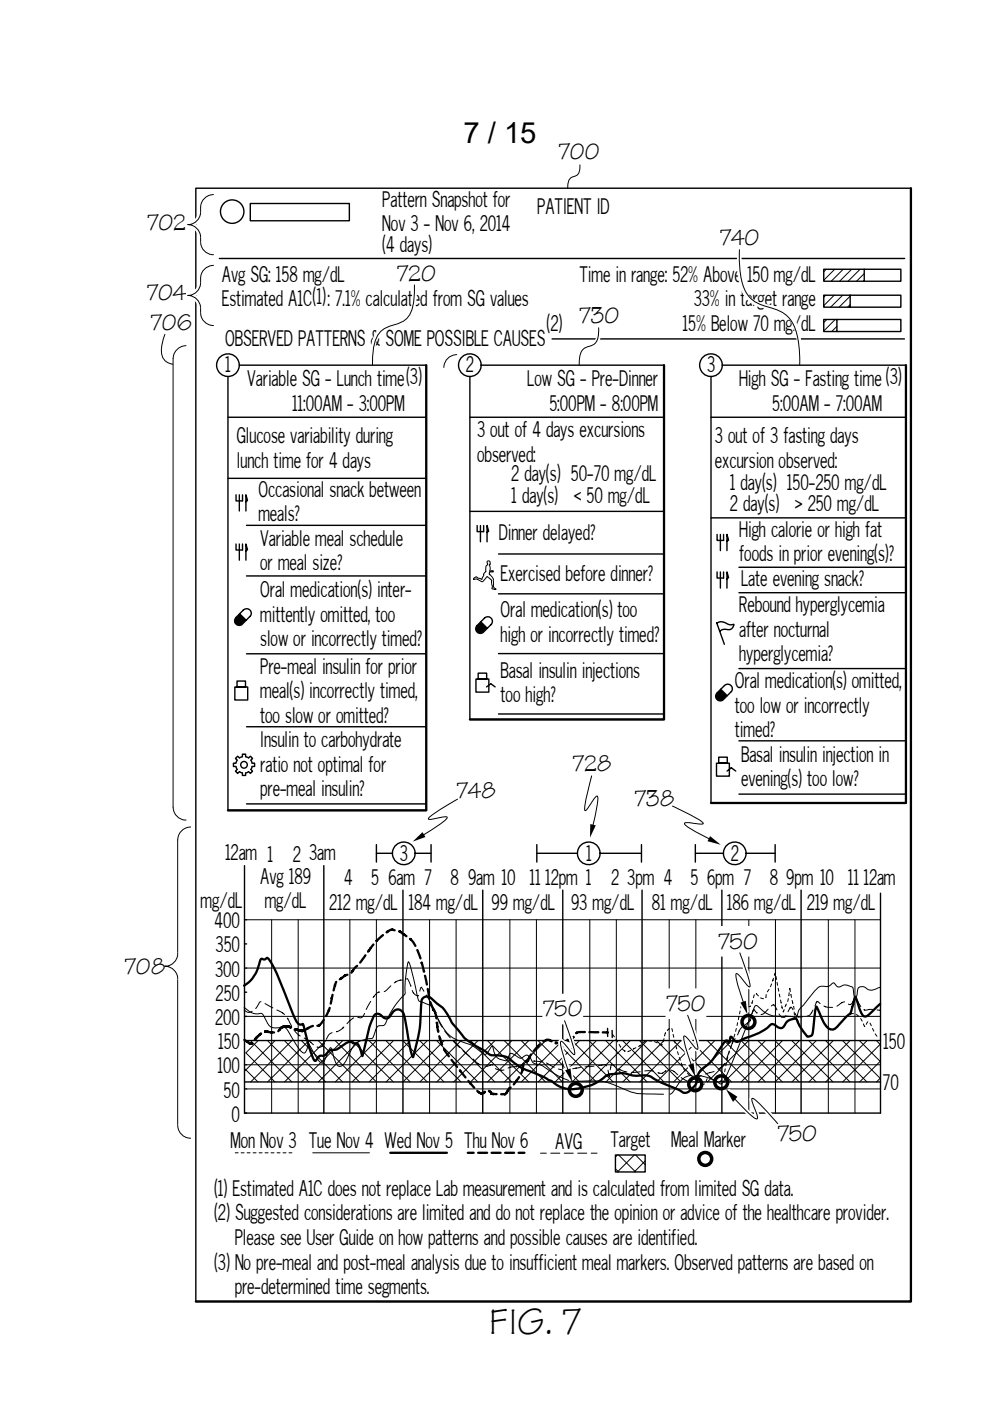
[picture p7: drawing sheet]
<svg xmlns="http://www.w3.org/2000/svg" width="210mm" height="297mm" viewBox="0 0 210 297" stroke-linecap="round" stroke-linejoin="round" font-family="sans-serif">
<g fill="none" stroke="#000" stroke-width=".3">
<path d="M41.5 39.9h151.7v236h-151.7zM46.5 54.8h145.4M53.1 43.1h21v3.7h-21zM174.7 57.1h16.4v2.5h-16.4zM183.3 57.1v2.5M48.4 77.4h42v94.4h-42zM117.1 71.9h74.7M174.7 62.6h16.4v2.5h-16.4zM174.7 67.7h16.4v2.6h-16.4zM177.5 67.7v2.6M180.3 62.6v2.5M52.3 111.4h38.1"/>
<path d="M50.8 130.1l1.4 1.4M51.6 129.3a.97 .97 0 0 1 1.4 0 .97 .97 0 0 1 0 1.4l-1.6 1.6a.97 .97 0 0 1-1.4 0 .97 .97 0 0 1 0-1.4zM52.3 122.1h38.1M52.3 138.6h38.1M49.8 145.7h2.7v2.7h-2.7zM50.3 144.4h1.8v1.3h-1.8zM52.3 154.1h38.1M52.3 170.4h38.1"/>
<circle cx="49.2" cy="44.9" r="2.49"/>
<circle cx="51.7" cy="162.2" r=".7"/>
</g>
<path d="M193.2 39.9v236h-151.7M90.4 77.4v94.4h-42.1" fill="none" stroke="#000" stroke-width=".49"/>
<g fill="none" stroke="#000" stroke-width=".21">
<path d="M175.2 57.1l-.5 .5M177 57.1l-2.3 2.3M178.8 57.1l-2.5 2.5M180.6 57.1l-2.5 2.5M182.4 57.1l-2.5 2.5M183.3 58l-1.6 1.6M175.1 62.6l-.4 .4M175.4 67.7l-.7 .7M176.9 62.6l-2.2 2.2M177.1 67.7l-2.4 2.5M177.5 69.2l-1.1 1.1M178.7 62.6l-2.5 2.5"/>
<path d="M180.3 64.6l-.5 .5M180.3 62.8l-2.3 2.3"/>
</g>
<path d="M50 131l.8-.9 1.4 1.4-.8 .8a.97 .97 0 0 1-1.3 .1 .97 .97 0 0 1-.2-1.3z" fill-rule="evenodd" fill="#000"/>
<circle cx="48.4" cy="77.4" r="2.4" fill="#fff"/>
<g fill="none" stroke="#000" stroke-width=".3">
<path d="M99.7 77.4h41.1v75.1h-41.1zM50.1 115.3v1.3h1.3v-1.3M50.1 104.9v1.3h1.3v-1.3M50.8 104.9v3.4M50.8 115.3v3.5M52.2 116.8l.3-.3-.3-1.2v3.5M52.2 106.4l.3-.3-.3-1.2v3.4M101.2 132.6l1.6-1.6a.97 .97 0 0 1 1.4 0 .97 .97 0 0 1-.1 1.4l-1.6 1.7a.98 .98 0 0 1-1.4-.1 .98 .98 0 0 1 .1-1.4zM102 131.8l1.3 1.4M101 144h2.7v2.7h-2.7zM101.4 142.7h1.8v1.3h-1.8zM50.4 160.3l.4 .4 .6-.3v-.5h.7v.5l.6 .3 .4-.4 .5 .5-.4 .4 .3 .6h.5v.7h-.5l-.3 .6 .4 .4-.5 .5-.4-.4-.6 .3v.5h-.7v-.5l-.6-.3-.4 .4-.5-.5 .4-.4-.3-.6h-.5v-.7h.5l.3-.6-.4-.4z"/>
<circle cx="48.4" cy="77.4" r="2.4"/>
</g>
<path d="M140.8 77.4v75.1h-41.1" fill="none" stroke="#000" stroke-width=".49"/>
<path d="M101.1 132.7l.9-.9 1.3 1.4a2.11 2.11 0 0 1-1.4 1.1 .98 .98 0 0 1-.9-.6 .98 .98 0 0 1 .1-1z" fill-rule="evenodd" fill="#000"/>
<circle cx="99.6" cy="77.4" r="2.4" fill="#fff"/>
<g fill="none" stroke="#000" stroke-width=".3">
<path d="M150.8 77.4h41.4v92.9h-41.4zM101.2 111.4v1.3h1.4v-1.3M101.9 111.4v3.5M103.3 112.9l.3-.3-.3-1.2v3.5M103.2 145.6l.9-.6 .9 .6M152.9 146.1l1.3 1.4M153.7 145.3a.97 .97 0 0 1 1.3 0 .97 .97 0 0 1 0 1.4l-1.6 1.6a.97 .97 0 0 1-1.3 0 .97 .97 0 0 1 0-1.4z"/>
<circle cx="99.6" cy="77.4" r="2.4"/>
</g>
<path d="M103.8 121.8h.1a2.64 2.64 0 0 1 .8 2.6l.5 .6-.9-.2 .1-.4-.1-1.3-.4-.5-.7-.3-.5 .7a.56 .56 0 0 1-.6 .4 .56 .56 0 0 1-.5-.4l-.5-.3-.7 .2 .2-.3a.39 .39 0 0 1 .3-.3 .39 .39 0 0 1 .4 .2l.9 .3 .4-1M103.9 121.9l-.2-.3 .1-.3h.7l.2-.2-.2-.1-.6 .1 .1-.7-.2-.6 .2-.1v-.3l-.1-.4-.4-.1-.2 .2 .1 .6-.3 .5v.9l-.6 .8" fill="none" stroke="#000" stroke-width=".21"/>
<path d="M192.2 77.4v92.9h-41.4" fill="none" stroke="#000" stroke-width=".49"/>
<path d="M152.9 146.1l1.3 1.4a2.29 2.29 0 0 1-1.4 1.1 .96 .96 0 0 1-1-.6 .96 .96 0 0 1 .3-1.1z" fill-rule="evenodd" fill="#000"/>
<circle cx="150.8" cy="77.4" r="2.4" fill="#fff"/>
<g fill="none" stroke="#000" stroke-width=".3">
<path d="M152.1 113.3v1.3h1.4v-1.3M152.8 113.3v3.4M154.2 114.8l.3-.3-.3-1.2v3.4M152 132l1.6 4.6M152 132.1a2.15 2.15 0 0 1 2.5 .3h1.1v.2a1.23 1.23 0 0 1-1.5 .9h-.8l-.6 .4M152.1 121.3v1.3h1.4v-1.3M152.8 121.3v3.4M154.2 122.7l.3-.2-.3-1.2v3.4M152 161.8h2.7v2.8h-2.7zM152.4 160.5h1.9v1.3h-1.9zM154.2 163.5l.9-.7 1 .7M51.9 183.5v52.5"/>
<path d="M51.9 195h.4M68.7 183.5v52.5M85.5 188.7v47.3M102.4 188.7v47.3M119.4 188.7v47.3M136.2 188.7v47.3M153.1 188.7v47.3M169.9 188.7v47.3M186.8 189.4v46.6M51.9 215.5h.4M51.9 210.4h.4M51.9 205.2h.4"/>
<path d="M51.9 200.1h.4M128.9 218v1.7M129.8 218.5l.1 1.5M51.9 230.9h.4M51.9 225.8h.4M51.9 220.6h134.9"/>
<circle cx="150.8" cy="77.4" r="2.4"/>
</g>
<g fill="none" stroke="#000" stroke-width=".21">
<path d="M52.3 195h134.5M57.6 195v41M63.2 195v41M74.2 195v41M79.8 195v41M91.1 195v41M96.7 195v41M108.1 195v41M113.8 195v41M125.1 195v41M130.7 195v41M141.9 195v41"/>
<path d="M147.6 195v41M158.8 195v41M164.5 195v41M175.7 195v41M181.3 195v41M51.8 214.1a1.2 1.2 0 0 0 1.7 .3M51.8 213.6a3.5 3.5 0 0 0 3.2 1.3l.7 .1 .6 1.1a2.48 2.48 0 0 0 1.8 1.8l1.8-.1M52.3 215.5h134.5M52.3 205.2h134.5M55.4 212.4l-.3 .1-.9 1.3M56.2 212.8l1.7 .9M58.7 214.1l1.6 1"/>
<path d="M59.9 214.7h.1M60.9 215.8l.9 1.7M61 216h.1M62.3 218.3l1.4 1.4M63.4 219.5h.1M70.4 219a1.78 1.78 0 0 0-1.2 1.3M71.5 218.7h.1M72.7 217.9h.1M72.9 217.7l-.8 .7-.7 .3M74.2 216.4h.1M75 215.8l-1.4 1.3M75.9 215.7h.1"/>
<path d="M77.3 214.9a.98 .98 0 0 1-1.4 .8M77.7 213.9h.1M78.6 212.3l-.9 1.7M79.3 211.3h.1M80.3 210.3h.1M80.5 210.3a2.12 2.12 0 0 0-1.4 1.2M82.9 209l-1.4 1.2M83.9 208.1h.1M84.9 207.8h.1M85.4 207.8l-.9 .1-.9 .5M86.3 207.5h.1M86.3 207.5l.3 .3 .5 1.3"/>
<path d="M87.1 209h.1M87.4 210a1.23 1.23 0 0 0 1.4 1M87.7 210.5h.1M88.6 211.1h.1M89 210.1l.3-.8 .6 .9M89.4 209.3h.1M90.4 211l.9 1.6M91.8 213.5l.7 1.7M92 214.2a22.2 22.2 0 0 0 3.2 5.2 19.2 19.2 0 0 0 5.1 2.4l2.4 1.7a1.99 1.99 0 0 0 1.4-1.5l.3-.1a5.3 5.3 0 0 0 1.2 2.5l1.5 .5a.45 .45 0 0 0 .5-.1 .45 .45 0 0 0 .1-.4l.2-.3a.7 .7 0 0 1 .4-.8 .7 .7 0 0 1 .9 .4l.5 .3a1.01 1.01 0 0 0 1.7-.2l.3-.1a2.01 2.01 0 0 1 1.2 1.5 1.7 1.7 0 0 0 1.4 .5l.7 .3 1 .6a11.2 11.2 0 0 0 6.5 2.6h1.8a12.7 12.7 0 0 1 7.9 1.6 10.2 10.2 0 0 0 5.8 1.1l2.7 .1M92.1 214.1a2.65 2.65 0 0 0-2-1.4l-.4-.2a1.22 1.22 0 0 1-1.2-1.4l-.1-.4a26.3 26.3 0 0 0-1.8-6.8l-.3 1.1a19.3 19.3 0 0 0-.3 5.5l-.1 .3a19.4 19.4 0 0 0-4.4 6.5l-.1 .1a1.47 1.47 0 0 0-1.8 1.3l-.2 .6a.99 .99 0 0 1-1.3 1h-.5a3.6 3.6 0 0 0-2.8 1.8l-1 1.9a3 3 0 0 1-1.8 2.1 2.04 2.04 0 0 1-1.2-1.8l-.4-1.8-.3-.4-1.3 2.7-.5 .6a1.84 1.84 0 0 1-1.2-1.2l-1.7-3.1-.1 .1a2.2 2.2 0 0 1-.8 2.1l-.3-.1a17.9 17.9 0 0 1-3.3-4.9 1 1 0 0 0-1-.5M92.9 216.1l.9 1.7M94.3 218.6l1.2 1.4"/>
<path d="M129.9 219.3l.4 .5M140.9 219.6h.1M141.1 219h.1M141.1 219l-.1 .6M141.7 218.2h.1M142 218.1l-.5 .4M142.5 218.1l.1 .6M142.8 219.3l.1 .6M155.9 219.3l-.2 .6M156.2 218.1l-.2 .6M156.5 216.8l-.2 .6M156.7 215.6h.1"/>
<path d="M156.7 215.6l-.1 .6M156.8 218.5h.1M157 214.3l-.1 .7M157.2 213.4h.1M157.3 213.1l-.2 .6M157.4 217.8l-.5 .5-.5 1.1M157.6 212.5h.1M157.6 212.6l.5 .3M158.5 216.9h.1M159.1 213.4h.1M159.1 216.4h.1M159.2 213.3h-.6"/>
<path d="M159.3 215.8l-.3 .7-.9 .7M159.5 212.6h.1M159.6 214.4h.1M159.6 212.1l-.1 .7M159.9 214.1h.1M160 210.9l-.2 .6M160.4 210.7l.5 .5M160.4 210.7h.1M160.5 214.7h.1M160.5 214.7l.1 .1M160.5 214.7l-.6-.6-.4 .8M161.3 211.6l.6 .1"/>
<path d="M161.5 215.1h.1M162.2 214.6h.1M162.4 211.4h.1M162.5 210.9l-.1 .6M162.9 214l-.9 .9-.6 .2M163.1 209.8l-.3 .5M163.6 213.3a.5 .5 0 0 1 .6-.2 .5 .5 0 0 1 .3 .5l.3 .5M163.6 208.6l-.2 .6M163.9 207.8h.1M164 213h.1M164.1 207.4l-.2 .6M164.3 206.6h.1"/>
<path d="M164.5 206.4l-.1-.1-.2 .5M164.6 207l.1 .7M164.8 208.3l.1 .6M165 209.5l.2 .7M165.2 215a.81 .81 0 0 0 .6 .7 .81 .81 0 0 0 .9-.4M165.3 210.8l.1 .6M165.6 212l.1 .6M165.7 212.6h.1M165.7 215.6h.1M165.8 213.2l.1 .7M165.8 213.6h.1M166.2 214.3h.1"/>
<path d="M166.3 214.1l-.2 .4M166.4 215.6h.1M166.6 213.1h.1M166.8 212.9l-.3 .6M167.2 211.7l-.1 .6M167.3 211.1h.1M167.4 210.5l-.1 .6M167.5 209.8v-.2l.1 .6M167.5 209.6h.1M167.6 213.7h.1M167.7 210.8h.1M167.8 210.9l.1 .6"/>
<path d="M168 212.1l.2 .6M168.1 212.6h.1M168.2 214.1l-.5-.6-.6 1M168.3 213.3l.1 .6M168.5 214.6v.6M168.7 214.9v.2a1.13 1.13 0 0 0 1.5 .5M168.7 215h.1M169.4 215.6h.1M172.1 214.7h.1M172.5 214.1l-.3 .6a1.19 1.19 0 0 1-1 .7M173.1 212.5h.1M173.4 212.3h.1"/>
<path d="M174 212.8l-.7-.5-.4 1M174.8 213.3l.8 .3h1M175.1 213.4h.1M178.6 212.5h.1M179.2 212.4l-.6 .2-1.1 .7M180.3 215l-1.3 1.1a7.2 7.2 0 0 1-2.4 2.2 2.72 2.72 0 0 1-2.2-2.2l-1.2-2.6a17 17 0 0 0-.7 4.8 1.04 1.04 0 0 1-1.3 1.4l-.8-1a4.2 4.2 0 0 1-1.2-2.3 3 3 0 0 0-3-.9 6.6 6.6 0 0 1-5.7-2.3 1.2 1.2 0 0 0-.8 1.1l-1.2 2.8a132.1 132.1 0 0 1-5.2 12.4l-.1 .2a.59 .59 0 0 1-1-.3 9.7 9.7 0 0 0-6.3-1.3 5.5 5.5 0 0 0-2.7 2.8l-.7 .9-.4 .2M180.4 213h.1M180.9 212.4h.1M181 214.9h-.6M181.2 211.8l-.3 .6a.6 .6 0 0 1-1 .5M181.6 215.1l.5 .4M181.6 211.7h.1"/>
<path d="M181.7 211.8h.1M181.7 211.7l.9 1.7M182.5 216l.4 .5M183.1 217.1l.3 .5M183.3 214.1h.1M183.3 217.6h.1M184.1 216.6l-.4 .6M184.3 214h.1M184.5 216.9l.3 .6M185.1 218.1l.2 .5M185.1 214l-1.5 .2-.4-.1M185.6 219.2l.4 .5"/>
<path d="M186 214.1l.7 .1M186.7 214.2h.1M186.7 209.4h-.4a2.05 2.05 0 0 1-2.9-.1l-1-.1-.3 .2-.4 1.9a.27 .27 0 0 1-.4 .1 .27 .27 0 0 1-.2-.3v-.4a1.54 1.54 0 0 0-.4-1.5 2.54 2.54 0 0 0-2.8 .1l-.4-.2-.5-.7-.5 .1a1.69 1.69 0 0 1-2 .6l-.9 .2-3 3.6a4.1 4.1 0 0 0-1.7 2.9l-.2 .2-.1-.2M52.3 230.9h134.5M52.3 225.8h134.5M64.5 220.1l.7 .3 1.3 1.1M64.9 220.3h.1M65 220.3h.1M65.9 221h.1M67.3 222h.1M67.7 222h.1M68.4 221.7h.1"/>
<path d="M68.8 221.2l-.3 .5a1.12 1.12 0 0 1-1.2 .3M96.1 220.8l1.4 1.3M98.2 222.8l1.4 1.2M98.8 223.4h.1M100.4 224.6h.1M100.4 224.6l1.4 1.2M101.4 225.5h.1M103.3 226h.1M104.1 225.8h.1M104.5 225.7h.1M104.5 225.8l-.1-.1-1.1 .3h-.5M105.1 226.6a2.36 2.36 0 0 0 1.8 .3"/>
<path d="M106.3 226.9h.1M108.3 226.2h.1M109.5 226.1h.1M109.6 226.1h.1M109.6 226.2h-1.2l-.6 .3M110.5 226h.1M111.1 225.5h.1M111.8 225.1h.1M112.1 225l-.6 .2-1 .8M113.1 225l1.9 .1M113.3 224.9h.1M115.9 225.4l1.7 .9"/>
<path d="M116.8 225.9h.1M118.4 226.6l.9 .2h1M119.5 226.8h.1M122.2 226.5h.1M123.1 226.3l-1.8 .3M126 226l-1.9 .2M126.9 225.9l.7-.1a.71 .71 0 0 1 1.1 .2M127.6 225.8h.1M128.4 225.7h.1M128.9 226.9l.3 1.3 .1-.5M129.1 227.7h.1M129.2 228.2h.1"/>
<path d="M129.5 226.3h.1M129.7 225.7h.1M130.4 226.1l-.6-.4-.4 1.1M130.6 220.4l.4 .5M131.2 226.6l.9 .5 .9 .2M131.3 221.4l.3 .5M131.5 226.8h.1M131.6 221.9h.1M131.6 221.9v.1M132 222.5l.5 .4M132.5 222.8h.1M132.6 227.2h.1"/>
<path d="M133.3 222.9h.1M133.8 222.7l-.6 .3M134.3 227.3h.1M134.4 222.3h.1M134.9 222.1l-.6 .3M135.7 221.7h.1M135.8 227.2l-1.9 .2M136 221.5l-.6 .4M136.6 220.8h.1M136.8 227.1h1.8M136.9 220.7l-.5 .4M137.6 220.7h.6"/>
<path d="M138.8 220.9l.6 .2M139.7 227.5h.1M140.3 221.6h.1M140.4 221.4l-.2 .2-.3-.2M140.5 227.5h.1M140.8 220.2l-.1 .6M141.2 227h.1M141.3 227l-.1 .1a1.27 1.27 0 0 1-1.7 .3M142.2 226.9l.6 .2 .9 .8M143 227.2h.1M143 220.5l.2 .7M143.4 221.8l.1 .6"/>
<path d="M143.5 222.2h.1M143.7 223l.2 .6M144.1 224.2l.2 .6M144.5 228.5l1 .6 .7 .2M144.5 225.4l.2 .6M145 226.6l.3 .5M145.8 227.5l.5 .5M146 229.2h.1M146.7 228.4l.5 .4M147.7 229.2l.5 .3M147.9 228.4h.1M148.8 228l-1.8 .9"/>
<path d="M149.4 229.8h-.6M150 228.7l-.3 .6M150.4 228.3l.5 .5M150.4 228.3h.1M150.6 227.4h.1M151.3 229.2l.6 .2M151.5 227.2l-1.9 .5M151.7 229.3h.1M151.9 229.4h.1M152.8 226.3h.1M152.8 229.2h.1M153.1 229l-.5 .3"/>
<path d="M153.6 227.8l-.2 .7M153.6 225.6h.1M153.7 225.5l-1.4 1.2M153.8 226.6l-.1 .6M154.1 225.4l-.2 .6M154.2 224.7h.1M154.3 224h.1M154.4 224.1l-.2 .6M154.7 222.8l-.6 1.8M154.7 222.9l-.2 .6M155.1 221.7l-.2 .6M155.3 221.2h.1"/>
<path d="M155.5 220.5l-.2 .6M155.9 220.2l-.9 1.7"/>
</g>
<g fill="none" stroke="#000" stroke-width=".49">
<path d="M79.9 199.4h.1M81.2 198.3l-1.4 1.2M82.1 197.6h.1M83.2 197.1h.1M83.7 197.3a1.46 1.46 0 0 0-1.7 .4M84.6 197.5l1.6 1M84.9 197.5h.1M85.7 198.1h.1M87 199l.6 .7 .5 .9M87.1 199.1h.1M51.8 209a8.2 8.2 0 0 0 3.5-5.6l.3-.1a.78 .78 0 0 0 1.1-.2l.6 .6a80.7 80.7 0 0 1 5 11.6l.3 .8a1.25 1.25 0 0 0 1.4 1.1l.2-.1 .2 .4a39.9 39.9 0 0 0 2.3 7.3l.3 .1 .2-.2a1.2 1.2 0 0 1 1.5-.9l1-.9a1.38 1.38 0 0 1 1.4-.3l1.2-.7a2.84 2.84 0 0 1 2.2-1l.5 .3h.7a5.6 5.6 0 0 1 1.1 2.6l.1 .1 .4-1.5a27.5 27.5 0 0 1 1.9-6.8 1 1 0 0 1 .9-.7 1 1 0 0 1 .9 .6 1.06 1.06 0 0 0 1.1 .4 1.06 1.06 0 0 0 .8-.7 1.42 1.42 0 0 1 2.4-.7l.3 .4 .2 .9 .5 2.7a21.6 21.6 0 0 0 1.3 5.6 37.3 37.3 0 0 0 1.8-11.7 1.21 1.21 0 0 1 .8-1.1 1.21 1.21 0 0 1 1.4 .4l1.1 1.1a9 9 0 0 1 3.2 4.1l1.4 1.7a13.4 13.4 0 0 0 5.6 4.3l.6 .4a1.91 1.91 0 0 0 1.8 .4 4.7 4.7 0 0 1 3.9 1.8 19 19 0 0 0 5.3 2.5l2.5 1.2a6.3 6.3 0 0 0 6.5 1.4 11.3 11.3 0 0 0 5.3-2.6l1.8-.3a6.5 6.5 0 0 1 3.7 .3l1 .1a4 4 0 0 1 3.5 .7l2.8 1.3a9 9 0 0 1 3.2 1.5 1.84 1.84 0 0 0 2.1-.9 2.87 2.87 0 0 0 1.1-2.5 4.2 4.2 0 0 1 2.2-2.5 24.6 24.6 0 0 0 3.4-4.6l.3-.4a.49 .49 0 0 1 .7 .4l.3-1.2 .2-.1 .2 .3a1.04 1.04 0 0 0 .8 .8 1.04 1.04 0 0 0 1.1-.4l.8-.4a13 13 0 0 0 5.7-3l.5 .1 .8 .6a.94 .94 0 0 0 1.5-.6 2.49 2.49 0 0 1 2.1-1.2h.2a11.4 11.4 0 0 0 2.6 3.8l.2-.1a.95 .95 0 0 0 .9-1.2l.4-4 .2-1.1 .8 1.5a5.4 5.4 0 0 0 2.3 3.3l.3 .1 .7-.3 1.1-1.1a6 6 0 0 1 2.1-2M54.4 219.9h.1"/>
<path d="M54.7 219.7h.1M55 219.4h.1M55.2 219.2h.1M55.4 219.1l-1.4 1.3M56.2 218.7l1.9 .2M56.3 218.7h.1M56.5 218.7h.1M56.7 218.7h.1M56.9 218.8h.1M57.4 218.8h.1M57.7 218.9h.1M59.3 218.3h.1"/>
<path d="M59.5 218h.1M59.6 217.9h.1M59.9 217.8l-.9 .8M59.9 217.8h.1M60 217.7h.1M60.1 217.7h.1M60.3 217.6h.1M60.5 217.6h.1M60.6 217.6h.1M60.7 217.6h.1M60.7 217.6l-.8 .2M60.7 217.6l1 .2"/>
<path d="M60.9 217.6h.1M61.1 217.6h.1M61.2 217.6h.1M61.4 217.7h.1M61.6 217.8h.1M62.6 218.2l1.2 .4 .7-.1M62.7 218.2h.1M63.1 218.3h.1M63.3 218.4h.1M63.5 218.5h.1M63.6 218.5h.1M63.8 218.5h.1"/>
<path d="M63.9 218.5h.1M64 218.6h.1M64.1 218.6h.1M64.2 218.5h.1M64.3 218.5h.1M64.4 218.5h.1M65.3 218h.1M66.4 217.5l-1.7 .9M67.7 217.4h.1M68.7 216.3l-.3 .3a1.21 1.21 0 0 1-1.1 .9M69.7 214.2h.1M69.9 213.7l-.8 1.7"/>
<path d="M70.4 211.6h.1M70.5 210.9l-.4 1.9M71 208.8h.1M71.3 208.2l-.5 1.8M72.4 207.3h.1M73.2 206.8h.1M73.7 206.7l-.5 .1-1.1 .8M74.8 205.8h.1M75.8 204.8l-.5 .4-.8 1M77.5 202.5l-1.1 1.6M78.2 201.5h.1M79.2 200.3l-1.1 1.5"/>
<path d="M88.5 201.4l.7 1.8M89.4 204.1h.1M89.5 204.1l.4 1.8M89.9 205.9h.1M90.1 206.9l.4 1.8M90.7 209.7l.3 1.9M91.3 212.5l.7 1.7M91.9 214.1h.1M92 214.2h.1M92.1 214.1l.5 1.8M92.3 214.7h.1M92.5 215.4h.1"/>
<path d="M92.7 216.9h.1M92.7 216.9l.3 1.9M92.7 217.7h.1M92.9 218.5h.1M93.2 219.7l.6 1.8M121.6 219.9h.1M121.6 219.8v.1a1.08 1.08 0 0 1-.7 .9l-.6-.4M122.3 218.9h.1M124.1 218.8l-1.5 .1-.4 .2M125 218.8l1.9 .1M127.8 218.9h1.1M128.8 218.9h.1"/>
<path d="M186.7 212.8l-1.3 1.3a3.4 3.4 0 0 1-2.1 1.4l-.2-.1a10.5 10.5 0 0 1-1.6-3.9l-.1-.2-.2 .3-.3 1.5-.6 1.9M51.8 220.5l1.3 .8 .3-.1M52.4 220.9h.1M52.8 221.1h.1M53 221.2h.1M53.2 221.3h.1M53.4 221.2h.1M54.2 220.2h.1M93.3 220.2h.1M93.6 221h.1M94.2 222.4l1 1.6M94.4 222.7h.1"/>
<path d="M95.8 224.7l1.2 1.5M97.5 227l1.2 1.4M97.6 227h.1M99.3 229.2l1.3 1.4M99.7 229.7h.1M101.2 231.3a.97 .97 0 0 0 1.7 .2M101.6 231.6h.1M101.9 231.8h.1M102.1 231.8h.1M102.3 231.8h.1M102.5 231.7h.1M102.8 231.5h.1"/>
<path d="M103.7 231.3h.1M103.7 231.3l.4 .4a.48 .48 0 0 0 .8 .3h.4M104 231.5h.1M104.1 231.7h.1M104.2 231.8h.1M104.6 231.9h.1M107.1 232h.1M107.5 231.6h.1M107.7 231.2h.1M108 230.8h.1M108.3 230.6l-1.1 1.3-.9 .1M109.5 229.1h.1"/>
<path d="M110.1 228.4l-1.1 1.5M110.8 226.7h.1M110.9 226h.1M111 225.7l-.1 1-.3 .9M111.7 225h.1M112 224.7h.1M112.3 224.1h.1M112.7 223.6l-.7 1.2-.4 .3M114 221.9h.1M114.5 221.4l-1.3 1.4M115.8 220.5h.1M116.7 220.6h.1"/>
<path d="M117 220.8l-.9-.4-.8 .4M117.9 221.1h.1M119 221.1h.1M119.5 220.7h.1M119.5 220.7a.97 .97 0 0 1-1.3 .4h-.4M120.6 220.6h.1M121.1 220.7h.1"/>
</g>
<circle cx="85.6" cy="180.9" r="2.4" fill="#fff"/>
<circle cx="85.6" cy="180.9" r="2.4" fill="none" stroke="#000" stroke-width=".3"/>
<circle cx="124.9" cy="180.9" r="2.41" fill="#fff"/>
<g fill="none" stroke="#000" stroke-width=".3">
<path d="M79.8 179.1v3.7M91.4 179.1v3.7M79.8 180.9h3.4M88 180.9h3.4"/>
<circle cx="124.9" cy="180.9" r="2.41"/>
</g>
<circle cx="155.9" cy="180.9" r="2.4" fill="#fff"/>
<g fill="none" stroke="#000" stroke-width=".3">
<path d="M48.4 88.5h42M99.7 88.5h41.1M150.8 88.5h41.4M48.4 101.4h42M99.7 108.4h41.1M105.7 117.5h35.1M150.8 109.8h41.4M105.7 125.9h35.1M105.7 138.6h35.1M156.7 120.3h35.5M156.7 125.7h35.5M105.7 151.4h35.1"/>
<path d="M156.7 141.7h35.5M156.7 157.1h35.5M113.9 179.1v3.7M136.1 179.1v3.7M147.5 179.1v3.7M156.7 168.4h35.5M164.4 179.1v3.7M113.9 180.9h8.6M127.3 180.9h8.8M147.5 180.9h5.9M158.3 180.9h6.1M51.9 229.4h134.9"/>
<path d="M130.5 244.9h6.3v3.6h-6.3z"/>
<circle cx="155.9" cy="180.9" r="2.4"/>
</g>
<g fill="none" stroke="#000" stroke-width=".21">
<path d="M35 70.9l-.3 .9a4.9 4.9 0 0 0 .2 4.5l.6 .5 1.1 .4M39.5 73.3a2.79 2.79 0 0 0-2.8 2.7v95.1a2.75 2.75 0 0 0 2.8 2.8M52 226.7l2.7 2.7M53.1 220.6l8.8 8.8M54.8 220.6l-2.6 2.6 6.1 6.2M56.7 220.6l8.8 8.8M58.4 220.6l-6.4 6.4M60.3 220.6l8.8 8.8M61.9 220.6l-8.7 8.8M63.9 220.6l8.8 8.8M65.5 220.6l-8.7 8.8M67.5 220.6l8.7 8.8"/>
<path d="M69.1 220.6l-8.8 8.8M71.1 220.6l8.7 8.8M72.7 220.6l-8.8 8.8M74.7 220.6l8.7 8.8M76.3 220.6l-8.8 8.8M78.2 220.6l8.8 8.8M79.9 220.6l-8.8 8.8M81.8 220.6l8.8 8.8M83.5 220.6l-8.8 8.8M85.4 220.6l8.8 8.8M87.1 220.6l-8.8 8.8M89 220.6l8.8 8.8"/>
<path d="M90.6 220.6l-8.7 8.8M92.6 220.6l8.8 8.8M94.2 220.6l-8.7 8.8M96.2 220.6l8.8 8.8M97.8 220.6l-8.7 8.8M99.8 220.6l8.7 8.8M101.4 220.6l-8.8 8.8M103.4 220.6l8.7 8.8M105 220.6l-8.8 8.8M106.9 220.6l8.8 8.8M108.6 220.6l-8.8 8.8M110.5 220.6l8.8 8.8"/>
<path d="M112.2 220.6l-8.8 8.8M114.1 220.6l8.8 8.8M115.8 220.6l-8.8 8.8M117.7 220.6l8.8 8.8M119.3 220.6l-8.7 8.8M121.3 220.6l8.7 8.8M122.9 220.6l-8.7 8.8M124.9 220.6l8.7 8.8M126.5 220.6l-8.7 8.8M128.5 220.6l8.7 8.8M130.1 220.6l-8.8 8.8M132.1 220.6l8.7 8.8"/>
<path d="M133.7 220.6l-8.8 8.8M135.6 220.6l8.8 8.8M137.3 220.6l-8.8 8.8M139.2 220.6l8.8 8.8M140.9 220.6l-8.8 8.8M142.8 220.6l8.8 8.8M144.5 220.6l-8.8 8.8M146.4 220.6l8.8 8.8M148 220.6l-8.7 8.8M150 220.6l8.8 8.8M151.6 220.6l-8.7 8.8M153.6 220.6l8.7 8.8"/>
<path d="M155.2 220.6l-8.8 8.8M157.2 220.6l8.7 8.8M158.8 220.6l-8.8 8.8M160.8 220.6l8.7 8.8M162.4 220.6l-8.8 8.8M164.3 220.6l8.8 8.8M166 220.6l-8.8 8.8M167.9 220.6l8.8 8.8M169.6 220.6l-8.8 8.8M171.5 220.6l8.8 8.8M173.1 220.6l-8.7 8.8M175.1 220.6l8.8 8.8"/>
<path d="M176.7 220.6l-8.7 8.8M178.7 220.6l8.1 8.1M180.3 220.6l-8.7 8.8M182.3 220.6l4.5 4.5M183.9 220.6l-8.8 8.8M185.9 220.6l.9 .9M186.8 224.9l-4.5 4.5M186.8 221.4l-8.1 8M186.8 228.5l-.9 .9M49.9 244.4h.6M51.1 244.4h.7M52.4 244.4h.6"/>
<path d="M53.7 244.4h.6M55 244.4h.6M56.2 244.4h.7M57.5 244.4h.6M58.8 244.4h.6M60 244.4h.7M61.3 244.4h.6M66.3 244.4h12.1M114.6 244.5h1.3M116.8 244.5h1.9M119.7 244.5h1.9M122.5 244.5h1.9"/>
<path d="M125.4 244.5h1.2M130.5 247.8l.7 .7M131 244.9l-.5 .4M131.2 244.9l3.6 3.6M134.5 244.9l-3.5 3.6M134.8 244.9l2 2M136.8 246.2l-2.3 2.3"/>
</g>
<path d="M82.8 244.4h12M99.2 244.4h1.3M101.4 244.4h1.9M104.3 244.4h1.9M107.1 244.4h1.9M110 244.4h1.2" fill="none" stroke="#000" stroke-width=".49"/>
<circle cx="149.6" cy="245.7" r="1.37" fill="none" stroke="#000" stroke-width=".74"/>
<path d="M94.4 75.9a3.2 3.2 0 0 1 2.5-1.2v.9a2.3 2.3 0 0 0-2.3 2.3h-.9a3.1 3.1 0 0 1 .7-2z" fill="#fff"/>
<path d="M94.4 75.9a3.2 3.2 0 0 1 2.5-1.2v.9a2.3 2.3 0 0 0-2.3 2.3h-.9a3.1 3.1 0 0 1 .7-2z" fill="none" stroke="#fff" stroke-width=".21"/>
<path d="M96.9 75.2a2.78 2.78 0 0 0-2.8 2.7M97.1 169.4l-3.5 2.1a7.7 7.7 0 0 0-2.7 2.1l.7 .1 2.8-.5h.4l.1 .2a21.9 21.9 0 0 1-5.8 4l-.4 .3M125.5 164.5l-.5 2.1a17.2 17.2 0 0 0-.9 5.3l.4-.3 .6-.8a5.2 5.2 0 0 1 1.6-2 7.3 7.3 0 0 1-.4 3.6l-.8 3.8M142.6 170.9l3.6 1.8a7.6 7.6 0 0 1 3 1.9l-.4 .1-1.1-.1a3.8 3.8 0 0 0-2.5 0 12.1 12.1 0 0 0 4.4 2.8l2 1.1" fill="none" stroke="#000" stroke-width=".21"/>
<path d="M87.5 178.4l2.1-2 .6 1.1zM125.2 174.7l1.2 .3-1.3 2.6zM150.6 177.3l2.3 1.8-2.8-.7z" fill="#000"/>
<path d="M87.5 61.2h.8a10.5 10.5 0 0 1-1.4 6.5 7.1 7.1 0 0 1-4.1 1.7 4 4 0 0 0-3.2 3.8l-.3 3.3h-.7a10.3 10.3 0 0 1 1.6-6.5 7.5 7.5 0 0 1 4.2-1.7 3.8 3.8 0 0 0 3-3.8z" fill="#fff"/>
<path d="M87.5 61.2h.8a10.5 10.5 0 0 1-1.4 6.5 7.1 7.1 0 0 1-4.1 1.7 4 4 0 0 0-3.2 3.8l-.3 3.3h-.7a10.3 10.3 0 0 1 1.6-6.5 7.5 7.5 0 0 1 4.2-1.7 3.8 3.8 0 0 0 3-3.8z" fill="none" stroke="#fff" stroke-width=".21"/>
<path d="M87.9 60.4a11.2 11.2 0 0 1-1.3 6.8 6.6 6.6 0 0 1-3.7 1.9 4.8 4.8 0 0 0-3.6 4.4l-.3 3.9" fill="none" stroke="#000" stroke-width=".21"/>
<path d="M126.6 69.8h.8a4 4 0 0 1-1.2 3.6l-.9 .3a2.06 2.06 0 0 0-2.1 2.5v.8h-.7a4 4 0 0 1 1.2-3.6l1-.3a1.98 1.98 0 0 0 1.9-2.4z" fill="#fff"/>
<path d="M126.6 69.8h.8a4 4 0 0 1-1.2 3.6l-.9 .3a2.06 2.06 0 0 0-2.1 2.5v.8h-.7a4 4 0 0 1 1.2-3.6l1-.3a1.98 1.98 0 0 0 1.9-2.4z" fill="none" stroke="#fff" stroke-width=".21"/>
<path d="M127 69.5a3.6 3.6 0 0 1-1.3 3.7l-.4 .1a2.5 2.5 0 0 0-2.3 2.4l-.1 1.7" fill="none" stroke="#000" stroke-width=".21"/>
<path d="M156.4 54h.8a15.7 15.7 0 0 0 1.5 8.5 6.5 6.5 0 0 0 4.7 2.3 7 7 0 0 1 6.3 6.5l.3 2.2v2.6l-.7 .1a15.2 15.2 0 0 0-1.6-8.2 6.4 6.4 0 0 0-4.5-2.5l-.8-.1a6.1 6.1 0 0 1-5.5-5.2l-.5-3.5z" fill="#fff"/>
<path d="M156.4 54h.8a15.7 15.7 0 0 0 1.5 8.5 6.5 6.5 0 0 0 4.7 2.3 7 7 0 0 1 6.3 6.5l.3 2.2v2.6l-.7 .1a15.2 15.2 0 0 0-1.6-8.2 6.4 6.4 0 0 0-4.5-2.5l-.8-.1a6.1 6.1 0 0 1-5.5-5.2l-.5-3.5z" fill="none" stroke="#fff" stroke-width=".21"/>
<path d="M156.8 52.9a19.1 19.1 0 0 0 1.3 8.8 6.7 6.7 0 0 0 4.9 3.4 7.1 7.1 0 0 1 6 5.8 25.4 25.4 0 0 1 .6 6.4" fill="none" stroke="#000" stroke-width=".21"/>
<path d="M39.8 62.2a3.2 3.2 0 0 1 3.2 3.2h-.9a2.3 2.3 0 0 0-2.3-2.3z" fill="#fff"/>
<path d="M39.8 62.2a3.2 3.2 0 0 1 3.2 3.2h-.9a2.3 2.3 0 0 0-2.3-2.3z" fill="none" stroke="#fff" stroke-width=".21"/>
<path d="M39.8 62.2a2.31 2.31 0 0 0 2.3-2.3h.9a3.2 3.2 0 0 1-3.2 3.2z" fill="#fff"/>
<path d="M39.8 62.2a2.31 2.31 0 0 0 2.3-2.3h.9a3.2 3.2 0 0 1-3.2 3.2z" fill="none" stroke="#fff" stroke-width=".21"/>
<path d="M42.6 59.9a2.71 2.71 0 0 1-2.8 2.7 2.74 2.74 0 0 1 2.8 2.8" fill="none" stroke="#000" stroke-width=".21"/>
<path d="M42.1 59h.9v.9h-.9z" fill="#fff"/>
<path d="M42.1 59h.9v.9h-.9z" fill="none" stroke="#fff" stroke-width=".21"/>
<path d="M43.3 56.5a3.2 3.2 0 0 1 2-.7v.9a2.27 2.27 0 0 0-2.3 2.3h-.9a3.1 3.1 0 0 1 1.2-2.5z" fill="#fff"/>
<path d="M43.3 56.5a3.2 3.2 0 0 1 2-.7v.9a2.27 2.27 0 0 0-2.3 2.3h-.9a3.1 3.1 0 0 1 1.2-2.5z" fill="none" stroke="#fff" stroke-width=".21"/>
<path d="M45.3 56.3a2.91 2.91 0 0 0-2.7 3.6" fill="none" stroke="#000" stroke-width=".21"/>
<path d="M42.1 66.3h.9a2.27 2.27 0 0 0 2.3 2.3v.9a3.2 3.2 0 0 1-3.2-3.2z" fill="#fff"/>
<path d="M42.1 66.3h.9a2.27 2.27 0 0 0 2.3 2.3v.9a3.2 3.2 0 0 1-3.2-3.2z" fill="none" stroke="#fff" stroke-width=".21"/>
<path d="M42.6 66.3a2.74 2.74 0 0 0 2.7 2.7" fill="none" stroke="#000" stroke-width=".21"/>
<path d="M42.1 65.4h.9v.9h-.9z" fill="#fff"/>
<path d="M42.1 65.4h.9v.9h-.9z" fill="none" stroke="#fff" stroke-width=".21"/>
<path d="M42.6 65.4v.9" fill="none" stroke="#000" stroke-width=".21"/>
<path d="M39.8 47.2a3.2 3.2 0 0 1 3.2 3.2h-.9a2.31 2.31 0 0 0-2.3-2.3z" fill="#fff"/>
<path d="M39.8 47.2a3.2 3.2 0 0 1 3.2 3.2h-.9a2.31 2.31 0 0 0-2.3-2.3z" fill="none" stroke="#fff" stroke-width=".21"/>
<path d="M39.8 47.2a2.27 2.27 0 0 0 2.3-2.3h.9a3.2 3.2 0 0 1-3.2 3.2z" fill="#fff"/>
<path d="M39.8 47.2a2.27 2.27 0 0 0 2.3-2.3h.9a3.2 3.2 0 0 1-3.2 3.2z" fill="none" stroke="#fff" stroke-width=".21"/>
<path d="M42.6 44.9a2.7 2.7 0 0 1-2.8 2.7 2.77 2.77 0 0 1 2.8 2.8" fill="none" stroke="#000" stroke-width=".21"/>
<path d="M42.1 44h.9v.9h-.9z" fill="#fff"/>
<path d="M42.1 44h.9v.9h-.9z" fill="none" stroke="#fff" stroke-width=".21"/>
<path d="M43.2 41.5a3.3 3.3 0 0 1 2.1-.7v.9a2.27 2.27 0 0 0-2.3 2.3h-.9a3.1 3.1 0 0 1 1.1-2.5z" fill="#fff"/>
<path d="M43.2 41.5a3.3 3.3 0 0 1 2.1-.7v.9a2.27 2.27 0 0 0-2.3 2.3h-.9a3.1 3.1 0 0 1 1.1-2.5z" fill="none" stroke="#fff" stroke-width=".21"/>
<path d="M45.3 41.2a2.93 2.93 0 0 0-2.7 3.7" fill="none" stroke="#000" stroke-width=".21"/>
<path d="M42.1 51.3h.9a2.26 2.26 0 0 0 2.3 2.3v.8a3.1 3.1 0 0 1-3.2-3.1z" fill="#fff"/>
<path d="M42.1 51.3h.9a2.26 2.26 0 0 0 2.3 2.3v.8a3.1 3.1 0 0 1-3.2-3.1z" fill="none" stroke="#fff" stroke-width=".21"/>
<path d="M42.6 51.3a2.71 2.71 0 0 0 2.7 2.7" fill="none" stroke="#000" stroke-width=".21"/>
<path d="M42.1 50.4h.9v.8h-.9z" fill="#fff"/>
<path d="M42.1 50.4h.9v.8h-.9z" fill="none" stroke="#fff" stroke-width=".21"/>
<path d="M42.6 50.4v.8" fill="none" stroke="#000" stroke-width=".21"/>
<path d="M37.2 178.1h.9v24h-.9z" fill="#fff"/>
<path d="M37.2 178.1h.9v24h-.9z" fill="none" stroke="#fff" stroke-width=".21"/>
<path d="M37.2 207.6h.9v31h-.9z" fill="#fff"/>
<path d="M37.2 207.6h.9v31h-.9z" fill="none" stroke="#fff" stroke-width=".21"/>
<path d="M38 176a3.2 3.2 0 0 1 2.4-1.1v.9a2.31 2.31 0 0 0-2.3 2.3h-.9a3.3 3.3 0 0 1 .8-2.1z" fill="#fff"/>
<path d="M38 176a3.2 3.2 0 0 1 2.4-1.1v.9a2.31 2.31 0 0 0-2.3 2.3h-.9a3.3 3.3 0 0 1 .8-2.1z" fill="none" stroke="#fff" stroke-width=".21"/>
<path d="M40.4 175.3a2.81 2.81 0 0 0-2.7 2.8v24M37.7 207.6v31" fill="none" stroke="#000" stroke-width=".21"/>
<path d="M35 204.4a3.2 3.2 0 0 1 3.1 3.2h-.9a2.27 2.27 0 0 0-2.2-2.3z" fill="#fff"/>
<path d="M35 204.4a3.2 3.2 0 0 1 3.1 3.2h-.9a2.27 2.27 0 0 0-2.2-2.3z" fill="none" stroke="#fff" stroke-width=".21"/>
<path d="M35 204.4a2.24 2.24 0 0 0 2.2-2.3h.9a3.1 3.1 0 0 1-3.1 3.2z" fill="#fff"/>
<path d="M35 204.4a2.24 2.24 0 0 0 2.2-2.3h.9a3.1 3.1 0 0 1-3.1 3.2z" fill="none" stroke="#fff" stroke-width=".21"/>
<path d="M37.7 202.1a2.68 2.68 0 0 1-2.7 2.7 2.74 2.74 0 0 1 2.7 2.8" fill="none" stroke="#000" stroke-width=".21"/>
<path d="M37.2 238.6h.9a2.31 2.31 0 0 0 2.3 2.3v.9a3.2 3.2 0 0 1-3.2-3.2z" fill="#fff"/>
<path d="M37.2 238.6h.9a2.31 2.31 0 0 0 2.3 2.3v.9a3.2 3.2 0 0 1-3.2-3.2z" fill="none" stroke="#fff" stroke-width=".21"/>
<path d="M123 35a1.96 1.96 0 0 1-1.6 2.5 2.01 2.01 0 0 0-1 2.4M37.7 238.6a2.77 2.77 0 0 0 2.7 2.7" fill="none" stroke="#000" stroke-width=".21"/>
<path d="M51.9 236h134.9" fill="none" stroke="#000" stroke-width=".3"/>
<g fill="none" stroke="#000" stroke-width=".74">
<circle cx="158.7" cy="216.7" r="1.37"/>
<circle cx="122.1" cy="231.1" r="1.37"/>
<circle cx="147.5" cy="229.9" r="1.37"/>
<circle cx="153" cy="229.5" r="1.37"/>
</g>
<path d="M141.3 209.7h8.4v6.2h-8.4z" fill="#fff"/>
<path d="M141.3 209.7h8.4v6.2h-8.4z" fill="none" stroke="#fff" stroke-width=".21"/>
<path d="M145.4 225.6l2.1-.7 .3 2.9-.9 .3z" fill-rule="evenodd" fill="#fff"/>
<path d="M145.5 215.4l.7-.3 1.4 4.1a6.1 6.1 0 0 1 .7 3.5 1.13 1.13 0 0 1-1.4-.6l-1.8-2.1 .1-.4 .1 .4-.2-.3 .3 .2a33.1 33.1 0 0 0 2 6.9l-.7 .3-1.2-3.6a12.3 12.3 0 0 1-.9-3.8l.2-.3a1.11 1.11 0 0 1 1.4 .7l1.8 2-.1 .4-.1-.4 .2 .4-.3-.2-.6-2.2z" fill="#fff"/>
<path d="M145.5 215.4l.7-.3 1.4 4.1a6.1 6.1 0 0 1 .7 3.5 1.13 1.13 0 0 1-1.4-.6l-1.8-2.1 .1-.4 .1 .4-.2-.3 .3 .2a33.1 33.1 0 0 0 2 6.9l-.7 .3-1.2-3.6a12.3 12.3 0 0 1-.9-3.8l.2-.3a1.11 1.11 0 0 1 1.4 .7l1.8 2-.1 .4-.1-.4 .2 .4-.3-.2-.6-2.2z" fill="none" stroke="#fff" stroke-width=".21"/>
<path d="M145.9 215.3l1.7 4.9a3.7 3.7 0 0 1 .3 2.3l-.5-.4-1.6-2-.7-.5a10.2 10.2 0 0 0 1 4.8l.9 2.5" fill="none" stroke="#000" stroke-width=".21"/>
<path d="M146 225.8l1.1-.4 .4 2.9z" fill="#000"/>
<path d="M152.3 196.4h8.5v6.3h-8.5z" fill="#fff"/>
<path d="M152.3 196.4h8.5v6.3h-8.5z" fill="none" stroke="#fff" stroke-width=".21"/>
<path d="M156.5 212.4l2-.7 .3 2.9-.8 .3z" fill-rule="evenodd" fill="#fff"/>
<path d="M156.6 202.2l.7-.3 1.4 4.1a6.1 6.1 0 0 1 .7 3.5 1.13 1.13 0 0 1-1.5-.7l-1.8-2 .1-.4 .1 .4-.1-.4 .3 .2a33.1 33.1 0 0 0 1.9 7l-.7 .2-1.2-3.5a12.3 12.3 0 0 1-.8-3.8l.1-.3a1.11 1.11 0 0 1 1.5 .6l1.8 2.1-.1 .4-.2-.4 .2 .3-.3-.2-.5-2.1z" fill="#fff"/>
<path d="M156.6 202.2l.7-.3 1.4 4.1a6.1 6.1 0 0 1 .7 3.5 1.13 1.13 0 0 1-1.5-.7l-1.8-2 .1-.4 .1 .4-.1-.4 .3 .2a33.1 33.1 0 0 0 1.9 7l-.7 .2-1.2-3.5a12.3 12.3 0 0 1-.8-3.8l.1-.3a1.11 1.11 0 0 1 1.5 .6l1.8 2.1-.1 .4-.2-.4 .2 .3-.3-.2-.5-2.1z" fill="none" stroke="#fff" stroke-width=".21"/>
<path d="M156.9 202l1.7 4.9a3.7 3.7 0 0 1 .4 2.4l-.5-.4-1.7-2.1-.6-.4a10.2 10.2 0 0 0 1 4.7l.9 2.6" fill="none" stroke="#000" stroke-width=".21"/>
<path d="M157 212.6l1.2-.4 .3 2.8z" fill="#000"/>
<path d="M115.2 210.8h8.4v6.3h-8.4z" fill="#fff"/>
<path d="M115.2 210.8h8.4v6.3h-8.4z" fill="none" stroke="#fff" stroke-width=".21"/>
<path d="M119.3 226.7l2-.7 .4 2.9-.9 .3z" fill-rule="evenodd" fill="#fff"/>
<path d="M119.4 216.5l.7-.2 1.4 4a7.8 7.8 0 0 1 .8 3.4l-.2 .2a1.18 1.18 0 0 1-1.4-.7l-1.7-2.1v-.3l.1 .3-.1-.3 .3 .2a34.6 34.6 0 0 0 1.9 6.9l-.7 .3-1.1-3.5a11.4 11.4 0 0 1-.9-3.9l.2-.3a1.14 1.14 0 0 1 1.4 .7l1.8 2.1-.1 .3-.1-.3 .2 .3-.4-.2-.5-2.3z" fill="#fff"/>
<path d="M119.4 216.5l.7-.2 1.4 4a7.8 7.8 0 0 1 .8 3.4l-.2 .2a1.18 1.18 0 0 1-1.4-.7l-1.7-2.1v-.3l.1 .3-.1-.3 .3 .2a34.6 34.6 0 0 0 1.9 6.9l-.7 .3-1.1-3.5a11.4 11.4 0 0 1-.9-3.9l.2-.3a1.14 1.14 0 0 1 1.4 .7l1.8 2.1-.1 .3-.1-.3 .2 .3-.4-.2-.5-2.3z" fill="none" stroke="#fff" stroke-width=".21"/>
<path d="M119.7 216.4l1.4 3.8a7.9 7.9 0 0 1 .8 3.4 7.5 7.5 0 0 1-2.2-2.4l-.5-.4h-.3v.8l.3 1.3 1.7 5.2" fill="none" stroke="#000" stroke-width=".21"/>
<path d="M119.9 226.9l1.1-.4 .4 2.9z" fill="#000"/>
<path d="M164.9 237.2h8.4v6.3h-8.4z" fill="#fff"/>
<path d="M164.9 237.2h8.4v6.3h-8.4z" fill="none" stroke="#fff" stroke-width=".21"/>
<path d="M154.6 230.8l2.4 1.6-1.6 1.9-1.5-2.7z" fill-rule="evenodd" fill="#fff"/>
<path d="M154.7 232.3l.6-.5 1.2 1.4a20.3 20.3 0 0 0 4 3.6l.1 .4-.3-.2-.2-.8a7.6 7.6 0 0 1-1-3.4 .94 .94 0 0 1 1.5 .2l4.7 5-.6 .5-1.3-1.4a19.9 19.9 0 0 0-3.9-3.9l.1-.3v.4l-.1-.4 .3 .3-.3-.3 .3 .1 .2 .7a7.3 7.3 0 0 1 1 3.6 .99 .99 0 0 1-1.5-.1l-1.9-1.8z" fill="#fff"/>
<path d="M154.7 232.3l.6-.5 1.2 1.4a20.3 20.3 0 0 0 4 3.6l.1 .4-.3-.2-.2-.8a7.6 7.6 0 0 1-1-3.4 .94 .94 0 0 1 1.5 .2l4.7 5-.6 .5-1.3-1.4a19.9 19.9 0 0 0-3.9-3.9l.1-.3v.4l-.1-.4 .3 .3-.3-.3 .3 .1 .2 .7a7.3 7.3 0 0 1 1 3.6 .99 .99 0 0 1-1.5-.1l-1.9-1.8z" fill="none" stroke="#fff" stroke-width=".21"/>
<path d="M155 232l2.1 2.4a11.5 11.5 0 0 0 3.4 2.8 1.08 1.08 0 0 0-.1-1.3l-1-2.9a.7 .7 0 0 1 .9 .3l4.7 4.9" fill="none" stroke="#000" stroke-width=".21"/>
<path d="M154 231l2.4 1.5-.9 1.1z" fill="#000"/>
<text font-size="8.1" x="103.7" y="282.9">FIG. 7</text>
<text font-size="6.2" x="98.3" y="30.3">7 / 15</text>
<g font-size="5">
<text x="118.5" y="33.8">700</text>
<text x="31.2" y="48.7">702</text>
<text x="152.7" y="51.8">740</text>
<text x="84.2" y="59.6">720</text>
<text x="31.1" y="63.7">704</text>
<text x="31.9" y="69.9">706</text>
<text x="122.9" y="68.5">730</text>
<text x="121.5" y="163.5">728</text>
<text x="96.8" y="169.2">748</text>
<text x="134.6" y="171">738</text>
<text x="152.3" y="201.2">750</text>
<text x="26.4" y="206.4">708</text>
<text x="115.2" y="215.5">750</text>
<text x="141.3" y="214.4">750</text>
<text x="164.9" y="241.9">750</text>
</g>
<g font-size="4.1">
<text x="81.1" y="43.8">Pattern Snapshot for</text>
<text x="113.9" y="45.4">PATIENT ID</text>
<text x="81.1" y="53.4">(4 days)</text>
<text x="81.1" y="49">Nov 3 - Nov 6, 2014</text>
<text x="47.1" y="59.8">Avg SG: 158 mg/dL</text>
<text x="122.9" y="59.7">Time in range: 52% Above 150 mg/dL</text>
<text x="47.1" y="65">Estimated A1C(1): 7.1% calculated from SG values</text>
<text x="147.1" y="64.9">33% in target range</text>
<text x="115.9" y="70.2">(2)</text>
<text x="144.8" y="70.1">15% Below 70 mg/dL</text>
<text x="47.8" y="73.4">OBSERVED PATTERNS &amp; SOME POSSIBLE CAUSES</text>
<text x="47.8" y="79">1</text>
<text x="52.4" y="81.9">Variable SG - Lunch time(3)</text>
<text x="98.8" y="79">2</text>
<text x="111.8" y="81.9">Low SG - Pre-Dinner</text>
<text x="150" y="79">3</text>
<text x="156.8" y="81.9">High SG - Fasting time (3)</text>
<text x="61.9" y="87.1">11:00AM - 3:00PM</text>
<text x="116.5" y="87.1">5:00PM - 8:00PM</text>
<text x="163.8" y="87.1">5:00AM - 7:00AM</text>
<text x="50.2" y="93.9">Glucose variability during</text>
<text x="101.2" y="92.7">3 out of 4 days excursions</text>
<text x="151.6" y="93.9">3 out of 3 fasting days</text>
<text x="50.2" y="99.2">lunch time for 4 days</text>
<text x="101.2" y="97.9">observed:</text>
<text x="151.6" y="99.2">excursion observed:</text>
<text x="54.8" y="105.4">Occasional snack between</text>
<text x="108.4" y="102">2 day(s) 50-70 mg/dL</text>
<text x="108.4" y="106.6">1 day(s)</text>
<text x="121.7" y="106.6">&lt; 50 mg/dL</text>
<text x="154.8" y="103.9">1 day(s) 150-250 mg/dL</text>
<text x="54.8" y="110.6">meals?</text>
<text x="154.8" y="108.4">2 day(s)</text>
<text x="156.8" y="113.8">High calorie or high fat</text>
<text x="168.6" y="108.4">&gt; 250 mg/dL</text>
<text x="55.2" y="115.7">Variable meal schedule</text>
<text x="105.8" y="114.4">Dinner delayed?</text>
<text x="156.8" y="119">foods in prior evening(s)?</text>
<text x="55.2" y="120.9">or meal size?</text>
<text x="106.2" y="123.1">Exercised before dinner?</text>
<text x="157.2" y="124.2">Late evening snack?</text>
<text x="55.2" y="126.7">Oral medication(s) inter-</text>
<text x="55.2" y="131.9">mittently omitted, too</text>
<text x="106.2" y="130.9">Oral medication(s) too</text>
<text x="156.8" y="129.9">Rebound hyperglycemia</text>
<text x="55.2" y="137.1">slow or incorrectly timed?</text>
<text x="106.2" y="136.1">high or incorrectly timed?</text>
<text x="156.8" y="135.1">after nocturnal</text>
<text x="55.2" y="142.8">Pre-meal insulin for prior</text>
<text x="106.2" y="143.7">Basal insulin injections</text>
<text x="156.8" y="140.2">hyperglycemia?</text>
<text x="55.2" y="148">meal(s) incorrectly timed,</text>
<text x="106.2" y="148.9">too high?</text>
<text x="155.9" y="145.9">Oral medication(s) omitted,</text>
<text x="55.2" y="153.2">too slow or omitted?</text>
<text x="155.9" y="151.1">too low or incorrectly</text>
<text x="55.2" y="158.4">Insulin to carbohydrate</text>
<text x="155.9" y="156.3">timed?</text>
<text x="157.2" y="161.5">Basal insulin injection in</text>
<text x="55.2" y="163.6">ratio not optimal for</text>
<text x="157.2" y="166.7">evening(s) too low?</text>
<text x="55.2" y="168.8">pre-meal insulin?</text>
<text x="47.7" y="182.4">12am 1</text>
<text x="62.1" y="182.7">2</text>
<text x="65.6" y="182.4">3am</text>
<text x="84.8" y="182.5">3</text>
<text x="124.3" y="182.5">1</text>
<text x="155" y="182.5">2</text>
<text x="55.2" y="187.3">Avg 189</text>
<text x="73" y="187.6">4</text>
<text x="78.7" y="187.6">5</text>
<text x="82.4" y="187.6">6am 7</text>
<text x="95.6" y="187.6">8</text>
<text x="99.3" y="187.6">9am 10</text>
<text x="112.3" y="187.6">11</text>
<text x="115.6" y="187.6">12pm 1</text>
<text x="129.6" y="187.6">2</text>
<text x="133.1" y="187.6">3pm 4</text>
<text x="146.5" y="187.6">5</text>
<text x="150" y="187.6">6pm 7</text>
<text x="163.3" y="187.6">8</text>
<text x="166.8" y="187.6">9pm 10</text>
<text x="179.9" y="187.6">11</text>
<text x="183.1" y="187.6">12am</text>
<text x="42.6" y="192.6">mg/dL</text>
<text x="45.5" y="196.8">400</text>
<text x="56.1" y="192.6">mg/dL</text>
<text x="69.8" y="192.9">212 mg/dL</text>
<text x="86.6" y="192.9">184 mg/dL</text>
<text x="104.3" y="192.9">99 mg/dL</text>
<text x="121.1" y="192.9">93 mg/dL</text>
<text x="138.3" y="192.9">81 mg/dL</text>
<text x="154.2" y="192.9">186 mg/dL</text>
<text x="171.1" y="192.9">219 mg/dL</text>
<text x="45.7" y="201.9">350</text>
<text x="45.6" y="207.1">300</text>
<text x="45.7" y="212.2">250</text>
<text x="45.6" y="217.3">200</text>
<text x="46.1" y="227.6">100</text>
<text x="46.3" y="222.5">150</text>
<text x="187.3" y="222.4">150</text>
<text x="47.4" y="232.7">50</text>
<text x="187.3" y="231.1">70</text>
<text x="49.1" y="237.8">0</text>
<text x="48.9" y="243.4">Mon Nov 3 Tue Nov 4 Wed Nov 5 Thu Nov 6</text>
<text x="117.8" y="243.5">AVG</text>
<text x="129.5" y="243.1">Target</text>
<text x="142.3" y="243.1">Meal Marker</text>
<text x="45.4" y="253.6">(1) Estimated A1C does not replace Lab measurement and is calculated from limited SG data.</text>
<text x="45.4" y="258.8">(2) Suggested considerations are limited and do not replace the opinion or advice of the healthcare provider.</text>
<text x="49.8" y="264">Please see User Guide on how patterns and possible causes are identified.</text>
<text x="45.4" y="269.2">(3) No pre-meal and post-meal analysis due to insufficient meal markers. Observed patterns are based on</text>
<text x="49.8" y="274.4">pre-determined time segments.</text>
</g>
</svg>
